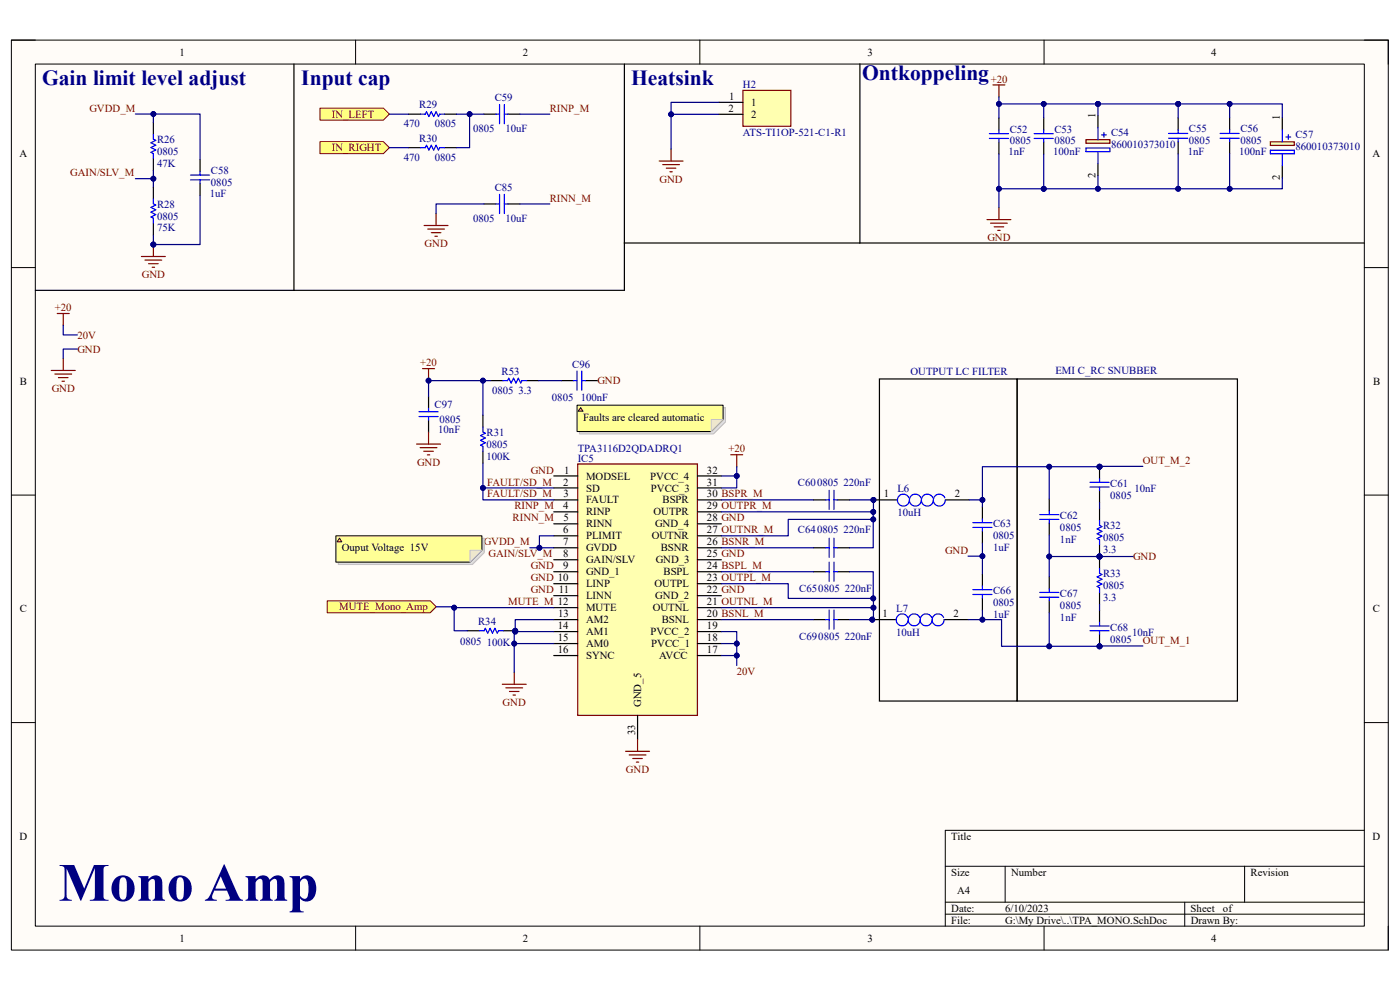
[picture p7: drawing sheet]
<svg xmlns="http://www.w3.org/2000/svg" width="297mm" height="210mm" viewBox="0 0 297 210" stroke-linecap="round" stroke-linejoin="round" font-family="sans-serif">
<path d="M2.4 8.5h292.1v193h-292.1z" fill-rule="evenodd" fill="#fffcf8"/>
<path d="M2.4 8.5h292.1v193h-292.1z" fill="none" stroke="#000" stroke-width=".21"/>
<path d="M7.5 13.6h281.9v182.9h-281.9z" fill-rule="evenodd" fill="#fffcf8"/>
<g fill="none" stroke="#000" stroke-width=".21">
<path d="M2.4 8.5h5.1M7.5 13.6h281.9v182.9h-281.9zM75.4 8.5v5.1M148.5 8.5v5.1M221.5 8.5v5.1M289.4 8.5h5.1v5.1M2.4 56.8h5.1M289.4 56.8h5.1M2.4 105h5.1M289.4 105h5.1M2.4 153.3h5.1M289.4 153.3h5.1"/>
<path d="M289.4 176.1h-88.9v20.4M75.4 196.5v5M148.5 196.5v5M200.5 183.8h88.9M200.5 191.4h88.9M200.5 193.9h88.9M213.2 183.8v7.6M221.5 196.5v5M251.3 191.4v5.1M264 183.8v7.6M294.5 196.5v5"/>
</g>
<path d="M157.6 19.2h10.2v7.6h-10.2z" fill-rule="evenodd" fill="#ffffb0"/>
<path d="M157.6 19.2h10.2v7.6h-10.2z" fill="none" stroke="#800000" stroke-width=".25"/>
<path d="M152.5 21.7h5.1M152.5 24.3h5.1" fill="none" stroke="#000" stroke-width=".25"/>
<path d="M122.6 98.4h25.4v53.4h-25.4z" fill-rule="evenodd" fill="#ffffb0"/>
<path d="M122.6 98.4h25.4v53.4h-25.4zM132.7 159.4h5.1M135.3 156.8v2.6M133.5 160.1h3.5M134.2 160.9h2.1M135 161.7h.5" fill="none" stroke="#800000" stroke-width=".25"/>
<g fill="none" stroke="#000" stroke-width=".25">
<path d="M117.5 101h5.1M117.5 103.5h5.1M117.5 106h5.1M117.5 108.6h5.1M117.5 111.1h5.1M117.5 113.7h5.1M117.5 116.2h5.1M117.5 118.7h5.1M148 101h5M148 103.5h5M148 106h5M148 108.6h5"/>
<path d="M148 111.1h5M148 113.7h5M148 116.2h5M148 118.7h5M172.6 106h2.5M172.6 116.2h2.5M177.7 106h2.5M177.7 116.2h2.5M222.6 105.9v2.5M222.6 110.9v2.6M117.5 121.3h5.1M117.5 123.8h5.1"/>
<path d="M117.5 126.4h5.1M117.5 128.9h5.1M117.5 131.4h5.1M117.5 134h5.1M117.5 136.5h5.1M117.5 139.1h5.1M148 121.3h5M148 123.8h5M148 126.4h5M148 128.9h5M148 131.4h5M148 134h5"/>
<path d="M148 136.5h5M148 139.1h5M172.6 121.3h2.5M172.6 131.4h2.5M177.7 121.3h2.5M177.7 131.4h2.5M222.6 122.4v2.5M222.6 127.5v2.5M135.3 151.8v5"/>
</g>
<g fill="none" stroke="#00f" stroke-width=".25">
<path d="M175.1 116.2h.8M175.1 106h.8M175.9 104v4.1M175.9 114.2v4M175.9 119.3v4M176.9 104v4.1M176.9 114.2v4M176.9 119.3v4M176.9 116.2h.8M176.9 106h.8M220.6 109.2h4M220.6 110.2h4"/>
<path d="M222.6 108.4v.8M222.6 110.2v.7M175.1 121.3h.8M175.1 131.4h.8M175.9 129.4v4.1M176.9 129.4v4.1M176.9 121.3h.8M176.9 131.4h.8M220.6 125.7h4M220.6 126.7h4M222.6 124.9v.8M222.6 126.7v.8"/>
</g>
<circle cx="233.3" cy="137.1" r=".51" fill="#000080"/>
<circle cx="233.3" cy="137.1" r=".51" fill="none" stroke="#000080" stroke-width=".21"/>
<path d="M233.3 134.6v2.5" fill="none" stroke="#000" stroke-width=".25"/>
<circle cx="233.3" cy="137.1" r=".51" fill="#000080"/>
<circle cx="233.3" cy="137.1" r=".51" fill="none" stroke="#000080" stroke-width=".21"/>
<path d="M233.3 129.5v2.5" fill="none" stroke="#000" stroke-width=".25"/>
<path d="M231.2 132.8h4.1M231.2 133.8h4.1M233.3 132v.8M233.3 133.8v.8" fill="none" stroke="#00f" stroke-width=".25"/>
<circle cx="233.3" cy="99" r=".51" fill="#000080"/>
<circle cx="233.3" cy="99" r=".51" fill="none" stroke="#000080" stroke-width=".21"/>
<path d="M233.3 99v2.5M233.3 104.1v2.5" fill="none" stroke="#000" stroke-width=".25"/>
<circle cx="233.3" cy="99" r=".51" fill="#000080"/>
<circle cx="233.3" cy="99" r=".51" fill="none" stroke="#000080" stroke-width=".21"/>
<path d="M231.2 102.3h4.1M231.2 103.3h4.1M233.3 101.5v.8M233.3 103.3v.8" fill="none" stroke="#00f" stroke-width=".25"/>
<circle cx="233.3" cy="118.1" r=".51" fill="#000080"/>
<circle cx="233.3" cy="118.1" r=".51" fill="none" stroke="#000080" stroke-width=".21"/>
<path d="M233.3 107.9v2.5M233.3 115.5v2.6" fill="none" stroke="#000" stroke-width=".25"/>
<circle cx="233.3" cy="118.1" r=".51" fill="#000080"/>
<circle cx="233.3" cy="118.1" r=".51" fill="none" stroke="#000080" stroke-width=".21"/>
<path d="M233.3 110.4v1.1l.5 .2-1 .5 1 .5-1 .5 1 .5-1 .5 .5 .3v1" fill="none" stroke="#00f" stroke-width=".25"/>
<circle cx="233.3" cy="118.1" r=".51" fill="#000080"/>
<circle cx="233.3" cy="118.1" r=".51" fill="none" stroke="#000080" stroke-width=".21"/>
<path d="M233.3 118.1v2.5" fill="none" stroke="#000" stroke-width=".25"/>
<circle cx="233.3" cy="118.1" r=".51" fill="#000080"/>
<circle cx="233.3" cy="118.1" r=".51" fill="none" stroke="#000080" stroke-width=".21"/>
<path d="M233.3 125.7v2.5" fill="none" stroke="#000" stroke-width=".25"/>
<path d="M233.3 120.6v1l.5 .3-1 .5 1 .5-1 .5 1 .5-1 .5 .5 .3v1" fill="none" stroke="#00f" stroke-width=".25"/>
<path d="M106.6 145.2h5M107.3 145.9h3.6M108.1 146.7h2M108.8 147.4h.6M109.1 142.6v2.6" fill="none" stroke="#800000" stroke-width=".25"/>
<circle cx="109.3" cy="133.8" r=".51" fill="#000080"/>
<circle cx="109.3" cy="133.8" r=".51" fill="none" stroke="#000080" stroke-width=".21"/>
<path d="M99.1 133.8h2.6M106.8 133.8h2.5" fill="none" stroke="#000" stroke-width=".25"/>
<circle cx="109.3" cy="133.8" r=".51" fill="#000080"/>
<circle cx="109.3" cy="133.8" r=".51" fill="none" stroke="#000080" stroke-width=".21"/>
<path d="M101.7 133.8h1l.3-.5 .5 1 .5-1 .5 1 .5-1 .5 1 .3-.5h1" fill="none" stroke="#00f" stroke-width=".25"/>
<path d="M69.4 127.5h21.9l1.2 1.2-1.2 1.3h-21.9z" fill-rule="evenodd" fill="#ffff80"/>
<path d="M69.4 127.5h21.9l1.2 1.2-1.2 1.3h-21.9z" fill="none" stroke="#800000" stroke-width=".21"/>
<g fill="none" stroke="#000" stroke-width=".25">
<path d="M182.4 13.5v38.1h107M32.5 26v2.5M32.5 33.6v2.5M32.5 39.7v2.5M42.4 33.8v2.6M42.4 38.9v2.6M211.9 25.1v2.5M211.9 30.1v2.6M221.4 25.1v2.5M221.4 30.1v2.6M249.9 25v2.5M249.9 30.1v2.5"/>
<path d="M260.9 25v2.5M260.9 30.1v2.5M32.5 47.3v2.5M102.5 88.1v2.5M102.5 95.7v2.5M186.6 80.4h29.2v68.3h-29.2zM215.8 80.4h46.7v68.3h-46.7zM208.4 107.6v2.5M208.4 112.6v2.6M208.4 121.8v2.5M208.4 126.9v2.5"/>
</g>
<g fill="none" stroke="#00f" stroke-width=".25">
<path d="M32.5 28.5v1l.5 .3-1 .5 1 .5-1 .5 1 .5-1 .5 .5 .3v1M40.4 38.2h4.1M40.4 37.1h4.1M42.4 36.4v.7M42.4 38.2v.7M209.9 29.4h4.1M209.9 28.4h4.1M211.9 27.6v.8M211.9 29.4v.7M219.4 29.4h4.1M219.4 28.4h4.1M221.4 27.6v.8"/>
<path d="M221.4 29.4v.7M247.9 29.3h4.1M247.9 28.3h4.1M249.9 27.5v.8M249.9 29.3v.8M258.8 29.3h4.1M258.8 28.3h4.1M260.9 27.5v.8M260.9 29.3v.8M32.5 42.2v1l.5 .3-1 .5 1 .5-1 .5 1 .5-1 .5 .5 .3v1M102.5 90.6v1l.5 .3-1.1 .5 1.1 .5-1.1 .5 1.1 .5-1.1 .5 .6 .3v1M206.4 110.9h4"/>
<path d="M206.4 111.9h4M208.4 110.1v.8M208.4 111.9v.7M206.4 125.1h4M206.4 126.1h4M208.4 124.3v.8M208.4 126.1v.8"/>
</g>
<path d="M67.9 22.9h13.4l1.3 1.3-1.3 1.3h-13.4z" fill-rule="evenodd" fill="#ffff80"/>
<path d="M67.9 22.9h13.4l1.3 1.3-1.3 1.3h-13.4z" fill="none" stroke="#800000" stroke-width=".21"/>
<path d="M102.7 24.2h2.5M107.8 24.2h2.5" fill="none" stroke="#000" stroke-width=".25"/>
<path d="M105.2 24.2h.8M106 22.2v4M107 22.2v4M107 24.2h.8" fill="none" stroke="#00f" stroke-width=".25"/>
<path d="M67.9 30.1h13.4l1.3 1.2-1.3 1.3h-13.4z" fill-rule="evenodd" fill="#ffff80"/>
<path d="M67.9 30.1h13.4l1.3 1.2-1.3 1.3h-13.4z" fill="none" stroke="#800000" stroke-width=".21"/>
<path d="M86.7 24.2h2.5M86.7 31.3h2.5M94.3 24.2h2.5M94.3 31.3h2.5" fill="none" stroke="#000" stroke-width=".25"/>
<path d="M89.2 24.2h1l.3-.5 .5 1 .5-1 .5 1 .5-1 .5 1 .3-.5h1M89.2 31.3h1l.3-.5 .5 1 .5-1 .5 1 .5-1 .5 1 .3-.5h1" fill="none" stroke="#00f" stroke-width=".25"/>
<path d="M269.5 30.1h5.1v.8h-5.1z" fill-rule="evenodd" fill="#ffffb0"/>
<path d="M269.5 30.1h5.1v.8h-5.1z" fill="none" stroke="#800000" stroke-width=".25"/>
<path d="M272 25v2.5M272 35.2v2.5" fill="none" stroke="#000" stroke-width=".25"/>
<path d="M269.5 31.9h5.1v.7h-5.1zM272 27.5v2.6M272 32.6v2.6M272.8 29.1h1M273.3 28.6v1" fill="none" stroke="#00f" stroke-width=".25"/>
<path d="M230.4 29.6h5.1v.8h-5.1z" fill-rule="evenodd" fill="#ffffb0"/>
<path d="M230.4 29.6h5.1v.8h-5.1z" fill="none" stroke="#800000" stroke-width=".25"/>
<path d="M232.9 24.6v2.5M232.9 34.7v2.6M102.7 43.3h2.5M107.8 43.3h2.5" fill="none" stroke="#000" stroke-width=".25"/>
<path d="M230.4 31.4h5.1v.8h-5.1zM232.9 27.1v2.5M232.9 32.2v2.5M233.7 28.6h1M234.2 28.1v1M105.2 43.3h.8M106 41.2v4.1M107 41.2v4.1M107 43.3h.8" fill="none" stroke="#00f" stroke-width=".25"/>
<circle cx="185.3" cy="106" r=".51" fill="#000080"/>
<circle cx="185.3" cy="106" r=".51" fill="none" stroke="#000080" stroke-width=".21"/>
<path d="M185.3 106h5.1" fill="none" stroke="#000" stroke-width=".25"/>
<circle cx="185.3" cy="106" r=".51" fill="#000080"/>
<circle cx="185.3" cy="106" r=".51" fill="none" stroke="#000080" stroke-width=".21"/>
<path d="M200.5 106h5.1" fill="none" stroke="#000" stroke-width=".25"/>
<path d="M192.8 105.6a1.27 1.27 0 0 0-2.1-.4 1.27 1.27 0 0 0 .5 2.1 1.27 1.27 0 0 0 1.7-1.2M195.4 105.6a1.27 1.27 0 0 0-2.1-.4 1.27 1.27 0 0 0 .4 2.1 1.27 1.27 0 0 0 1.8-1.2M197.9 105.6a1.27 1.27 0 0 0-2.1-.4 1.27 1.27 0 0 0 .5 2.1 1.27 1.27 0 0 0 1.7-1.2M200.4 105.6a1.27 1.27 0 0 0-2-.4 1.27 1.27 0 0 0 .4 2.1 1.27 1.27 0 0 0 1.7-1.2" fill="none" stroke="#00f" stroke-width=".25"/>
<circle cx="185" cy="131.4" r=".51" fill="#000080"/>
<circle cx="185" cy="131.4" r=".51" fill="none" stroke="#000080" stroke-width=".21"/>
<path d="M185 131.4h5.1" fill="none" stroke="#000" stroke-width=".25"/>
<circle cx="185" cy="131.4" r=".51" fill="#000080"/>
<circle cx="185" cy="131.4" r=".51" fill="none" stroke="#000080" stroke-width=".21"/>
<path d="M200.3 131.4h5.1" fill="none" stroke="#000" stroke-width=".25"/>
<path d="M192.6 131a1.27 1.27 0 0 0-2.1-.4 1.27 1.27 0 0 0 .4 2.1 1.27 1.27 0 0 0 1.8-1.2M195.1 131a1.27 1.27 0 0 0-2.1-.4 1.27 1.27 0 0 0 .5 2.1 1.27 1.27 0 0 0 1.7-1.2M197.6 131a1.27 1.27 0 0 0-2-.4 1.27 1.27 0 0 0 .4 2.1 1.27 1.27 0 0 0 1.7-1.2M200.2 131a1.27 1.27 0 0 0-2.1-.4 1.27 1.27 0 0 0 .4 2.1 1.27 1.27 0 0 0 1.8-1.2" fill="none" stroke="#00f" stroke-width=".25"/>
<path d="M30 54.4h5.1M30.8 55.2h3.5M31.5 55.9h2.1M32.3 56.7h.5M32.5 51.9v2.5" fill="none" stroke="#800000" stroke-width=".25"/>
<circle cx="32.5" cy="51.9" r=".51" fill="#000080"/>
<circle cx="32.5" cy="51.9" r=".51" fill="none" stroke="#000080" stroke-width=".21"/>
<g fill="none" stroke="#800000" stroke-width=".25">
<path d="M210.7 18h2.5M211.9 18v2.6M139.8 34.2h5.1M140.6 34.9h3.6M141.4 35.7h2M142.1 36.4h.5M142.4 31.6v2.6M90 47.8h5.1M90.7 48.6h3.6M91.5 49.4h2M92.3 50.1h.5M92.5 45.3v2.5"/>
<path d="M209.4 46.6h5.1M210.1 47.3h3.6M210.9 48.1h2M211.7 48.9h.5M211.9 44v2.6M10.9 78.6h5.1M11.6 79.3h3.6M12.1 66.5h2.6M13.4 66.5v2.5M13.4 76v2.6M89.6 78.2h2.6M90.9 78.2v2.5"/>
<path d="M12.4 80.1h2M13.2 80.9h.5M88.4 94.2h5.1M89.1 95h3.6M89.9 95.7h2M90.7 96.5h.5M90.9 91.7v2.5M155 96.5h2.6M156.3 96.5v2.5"/>
</g>
<path d="M62.4 13.6v48M132.5 13.6v48h-125M132.4 51.6h50M90.9 84v2.6M90.9 89.1v2.6M104.1 80.7h2.6M111.7 80.7h2.6M119.1 80.7h2.6M124.2 80.7h2.5" fill="none" stroke="#000" stroke-width=".25"/>
<path d="M122.4 78.7v4.1M123.4 78.7v4.1M88.9 88.4h4M88.9 87.3h4M90.9 86.6v.7M90.9 88.4v.7M106.7 80.7h1l.2-.5 .5 1.1 .6-1.1 .5 1.1 .5-1.1 .5 1.1 .2-.6h1M121.7 80.7h.7M123.4 80.7h.8" fill="none" stroke="#00f" stroke-width=".25"/>
<circle cx="90.9" cy="80.7" r=".51" fill="#000080"/>
<circle cx="90.9" cy="80.7" r=".51" fill="none" stroke="#000080" stroke-width=".21"/>
<path d="M153 113.7h14.2v-3.5h18.1v6h-5.1" fill="none" stroke="#000080" stroke-width=".25"/>
<circle cx="185.3" cy="110.2" r=".51" fill="#000080"/>
<circle cx="185.3" cy="110.2" r=".51" fill="none" stroke="#000080" stroke-width=".21"/>
<path d="M180.2 121.3h5.1v5.6h-18.1v-3.1h-14.2" fill="none" stroke="#000080" stroke-width=".25"/>
<circle cx="185.3" cy="126.9" r=".51" fill="#000080"/>
<circle cx="185.3" cy="126.9" r=".51" fill="none" stroke="#000080" stroke-width=".21"/>
<path d="M222.6 113.5v8.9M233.3 106.6v1.3" fill="none" stroke="#000080" stroke-width=".25"/>
<circle cx="222.6" cy="118.1" r=".51" fill="#000080"/>
<circle cx="222.6" cy="118.1" r=".51" fill="none" stroke="#000080" stroke-width=".21"/>
<path d="M222.6 118.1h10.7" fill="none" stroke="#000080" stroke-width=".25"/>
<circle cx="233.3" cy="118.1" r=".51" fill="#000080"/>
<circle cx="233.3" cy="118.1" r=".51" fill="none" stroke="#000080" stroke-width=".21"/>
<circle cx="222.6" cy="118.1" r=".51" fill="#000080"/>
<circle cx="222.6" cy="118.1" r=".51" fill="none" stroke="#000080" stroke-width=".21"/>
<path d="M222.6 130v7.1h10.7M233.3 128.2v1.3" fill="none" stroke="#000080" stroke-width=".25"/>
<circle cx="233.3" cy="137.1" r=".51" fill="#000080"/>
<circle cx="233.3" cy="137.1" r=".51" fill="none" stroke="#000080" stroke-width=".21"/>
<circle cx="222.6" cy="137.1" r=".51" fill="#000080"/>
<circle cx="222.6" cy="137.1" r=".51" fill="none" stroke="#000080" stroke-width=".21"/>
<path d="M233.3 99h-10.7v6.9" fill="none" stroke="#000080" stroke-width=".25"/>
<circle cx="222.6" cy="99" r=".51" fill="#000080"/>
<circle cx="222.6" cy="99" r=".51" fill="none" stroke="#000080" stroke-width=".21"/>
<circle cx="233.3" cy="99" r=".51" fill="#000080"/>
<circle cx="233.3" cy="99" r=".51" fill="none" stroke="#000080" stroke-width=".21"/>
<path d="M233.3 118.1h7.1" fill="none" stroke="#000080" stroke-width=".25"/>
<circle cx="233.3" cy="118.1" r=".51" fill="#000080"/>
<circle cx="233.3" cy="118.1" r=".51" fill="none" stroke="#000080" stroke-width=".21"/>
<path d="M153 106h19.6M92.5 128.7h3.9v5.1h2.7M153 131.4h19.6" fill="none" stroke="#000080" stroke-width=".25"/>
<circle cx="96.4" cy="128.9" r=".51" fill="#000080"/>
<circle cx="96.4" cy="128.9" r=".51" fill="none" stroke="#000080" stroke-width=".21"/>
<path d="M96.4 128.9h21.1" fill="none" stroke="#000080" stroke-width=".25"/>
<circle cx="96.4" cy="128.9" r=".51" fill="#000080"/>
<circle cx="96.4" cy="128.9" r=".51" fill="none" stroke="#000080" stroke-width=".21"/>
<path d="M102.5 98.2v7.8h15" fill="none" stroke="#000080" stroke-width=".25"/>
<circle cx="102.5" cy="103.5" r=".51" fill="#000080"/>
<circle cx="102.5" cy="103.5" r=".51" fill="none" stroke="#000080" stroke-width=".21"/>
<path d="M102.5 103.5h15" fill="none" stroke="#000080" stroke-width=".25"/>
<circle cx="102.5" cy="103.5" r=".51" fill="#000080"/>
<circle cx="102.5" cy="103.5" r=".51" fill="none" stroke="#000080" stroke-width=".21"/>
<path d="M109.3 134h8.2" fill="none" stroke="#000080" stroke-width=".25"/>
<circle cx="109.3" cy="134" r=".51" fill="#000080"/>
<circle cx="109.3" cy="134" r=".51" fill="none" stroke="#000080" stroke-width=".21"/>
<path d="M153 139.1h3.3" fill="none" stroke="#000080" stroke-width=".25"/>
<circle cx="156.3" cy="139.1" r=".51" fill="#000080"/>
<circle cx="156.3" cy="139.1" r=".51" fill="none" stroke="#000080" stroke-width=".21"/>
<path d="M153 136.5h3.3" fill="none" stroke="#000080" stroke-width=".25"/>
<circle cx="156.3" cy="136.5" r=".51" fill="#000080"/>
<circle cx="156.3" cy="136.5" r=".51" fill="none" stroke="#000080" stroke-width=".21"/>
<path d="M156.3 99v4.5h-3.3" fill="none" stroke="#000080" stroke-width=".25"/>
<circle cx="156.3" cy="101" r=".51" fill="#000080"/>
<circle cx="156.3" cy="101" r=".51" fill="none" stroke="#000080" stroke-width=".21"/>
<path d="M153 101h3.3" fill="none" stroke="#000080" stroke-width=".25"/>
<circle cx="156.3" cy="101" r=".51" fill="#000080"/>
<circle cx="156.3" cy="101" r=".51" fill="none" stroke="#000080" stroke-width=".21"/>
<path d="M153 134h3.3v7.2" fill="none" stroke="#000080" stroke-width=".25"/>
<circle cx="156.3" cy="136.5" r=".51" fill="#000080"/>
<circle cx="156.3" cy="136.5" r=".51" fill="none" stroke="#000080" stroke-width=".21"/>
<circle cx="156.3" cy="139.1" r=".51" fill="#000080"/>
<circle cx="156.3" cy="139.1" r=".51" fill="none" stroke="#000080" stroke-width=".21"/>
<path d="M153 116.2h19.6M153 121.3h19.6M153 128.9h32.3v2.5h-5.1" fill="none" stroke="#000080" stroke-width=".25"/>
<circle cx="185.3" cy="128.9" r=".51" fill="#000080"/>
<circle cx="185.3" cy="128.9" r=".51" fill="none" stroke="#000080" stroke-width=".21"/>
<circle cx="185" cy="131.4" r=".51" fill="#000080"/>
<circle cx="185" cy="131.4" r=".51" fill="none" stroke="#000080" stroke-width=".21"/>
<path d="M208.4 129.4v2h-3" fill="none" stroke="#000080" stroke-width=".25"/>
<circle cx="208.4" cy="131.4" r=".51" fill="#000080"/>
<circle cx="208.4" cy="131.4" r=".51" fill="none" stroke="#000080" stroke-width=".21"/>
<path d="M208.4 115.2v6.6" fill="none" stroke="#000080" stroke-width=".25"/>
<circle cx="208.4" cy="118" r=".51" fill="#000080"/>
<circle cx="208.4" cy="118" r=".51" fill="none" stroke="#000080" stroke-width=".21"/>
<path d="M205.4 118h3" fill="none" stroke="#000080" stroke-width=".25"/>
<circle cx="208.4" cy="118" r=".51" fill="#000080"/>
<circle cx="208.4" cy="118" r=".51" fill="none" stroke="#000080" stroke-width=".21"/>
<path d="M208.4 131.4h4.1v5.7h10.1" fill="none" stroke="#000080" stroke-width=".25"/>
<circle cx="208.4" cy="131.4" r=".51" fill="#000080"/>
<circle cx="208.4" cy="131.4" r=".51" fill="none" stroke="#000080" stroke-width=".21"/>
<circle cx="222.6" cy="137.1" r=".51" fill="#000080"/>
<circle cx="222.6" cy="137.1" r=".51" fill="none" stroke="#000080" stroke-width=".21"/>
<path d="M109.1 136.5h8.4" fill="none" stroke="#000080" stroke-width=".25"/>
<circle cx="109.1" cy="136.5" r=".51" fill="#000080"/>
<circle cx="109.1" cy="136.5" r=".51" fill="none" stroke="#000080" stroke-width=".21"/>
<path d="M117.5 131.4h-8.2v2.6h-.2v8.6" fill="none" stroke="#000080" stroke-width=".25"/>
<circle cx="109.1" cy="136.5" r=".51" fill="#000080"/>
<circle cx="109.1" cy="136.5" r=".51" fill="none" stroke="#000080" stroke-width=".21"/>
<circle cx="109.3" cy="134" r=".51" fill="#000080"/>
<circle cx="109.3" cy="134" r=".51" fill="none" stroke="#000080" stroke-width=".21"/>
<circle cx="109.3" cy="133.8" r=".51" fill="#000080"/>
<circle cx="109.3" cy="133.8" r=".51" fill="none" stroke="#000080" stroke-width=".21"/>
<path d="M28.7 24.2h3.8v1.8" fill="none" stroke="#000080" stroke-width=".25"/>
<circle cx="32.5" cy="24.2" r=".51" fill="#000080"/>
<circle cx="32.5" cy="24.2" r=".51" fill="none" stroke="#000080" stroke-width=".21"/>
<path d="M32.5 36.1v1.8h-3.8" fill="none" stroke="#000080" stroke-width=".25"/>
<circle cx="32.5" cy="37.9" r=".51" fill="#000080"/>
<circle cx="32.5" cy="37.9" r=".51" fill="none" stroke="#000080" stroke-width=".21"/>
<path d="M32.5 37.9v1.8" fill="none" stroke="#000080" stroke-width=".25"/>
<circle cx="32.5" cy="37.9" r=".51" fill="#000080"/>
<circle cx="32.5" cy="37.9" r=".51" fill="none" stroke="#000080" stroke-width=".21"/>
<path d="M42.4 41.5v10.4h-9.9" fill="none" stroke="#000080" stroke-width=".25"/>
<circle cx="32.5" cy="51.9" r=".51" fill="#000080"/>
<circle cx="32.5" cy="51.9" r=".51" fill="none" stroke="#000080" stroke-width=".21"/>
<path d="M32.5 24.2h9.9v9.6" fill="none" stroke="#000080" stroke-width=".25"/>
<circle cx="32.5" cy="24.2" r=".51" fill="#000080"/>
<circle cx="32.5" cy="24.2" r=".51" fill="none" stroke="#000080" stroke-width=".21"/>
<path d="M82.6 24.2h4.1M82.6 31.3h4.1M96.8 24.2h2.8v7.1h-2.8M110.3 24.2h6.3" fill="none" stroke="#000080" stroke-width=".25"/>
<circle cx="99.6" cy="24.2" r=".51" fill="#000080"/>
<circle cx="99.6" cy="24.2" r=".51" fill="none" stroke="#000080" stroke-width=".21"/>
<path d="M99.6 24.2h3.1" fill="none" stroke="#000080" stroke-width=".25"/>
<circle cx="99.6" cy="24.2" r=".51" fill="#000080"/>
<circle cx="99.6" cy="24.2" r=".51" fill="none" stroke="#000080" stroke-width=".21"/>
<path d="M110.3 43.3h6.3M112.4 116.2h5.1" fill="none" stroke="#000080" stroke-width=".25"/>
<circle cx="114.4" cy="116.2" r=".51" fill="#000080"/>
<circle cx="114.4" cy="116.2" r=".51" fill="none" stroke="#000080" stroke-width=".21"/>
<path d="M117.5 113.7h-3.1v2.5" fill="none" stroke="#000080" stroke-width=".25"/>
<circle cx="114.4" cy="116.2" r=".51" fill="#000080"/>
<circle cx="114.4" cy="116.2" r=".51" fill="none" stroke="#000080" stroke-width=".21"/>
<path d="M185.3 126.9v2" fill="none" stroke="#000080" stroke-width=".25"/>
<circle cx="185.3" cy="128.9" r=".51" fill="#000080"/>
<circle cx="185.3" cy="128.9" r=".51" fill="none" stroke="#000080" stroke-width=".21"/>
<circle cx="185.3" cy="126.9" r=".51" fill="#000080"/>
<circle cx="185.3" cy="126.9" r=".51" fill="none" stroke="#000080" stroke-width=".21"/>
<path d="M153 108.6h32.3" fill="none" stroke="#000080" stroke-width=".25"/>
<circle cx="185.3" cy="108.6" r=".51" fill="#000080"/>
<circle cx="185.3" cy="108.6" r=".51" fill="none" stroke="#000080" stroke-width=".21"/>
<path d="M222.6 99h-14.2v7h-2.8" fill="none" stroke="#000080" stroke-width=".25"/>
<circle cx="208.4" cy="106" r=".51" fill="#000080"/>
<circle cx="208.4" cy="106" r=".51" fill="none" stroke="#000080" stroke-width=".21"/>
<circle cx="222.6" cy="99" r=".51" fill="#000080"/>
<circle cx="222.6" cy="99" r=".51" fill="none" stroke="#000080" stroke-width=".21"/>
<path d="M208.4 106v1.6" fill="none" stroke="#000080" stroke-width=".25"/>
<circle cx="208.4" cy="106" r=".51" fill="#000080"/>
<circle cx="208.4" cy="106" r=".51" fill="none" stroke="#000080" stroke-width=".21"/>
<path d="M180.2 106h5.1v4.2" fill="none" stroke="#000080" stroke-width=".25"/>
<circle cx="185.3" cy="110.2" r=".51" fill="#000080"/>
<circle cx="185.3" cy="110.2" r=".51" fill="none" stroke="#000080" stroke-width=".21"/>
<circle cx="185.3" cy="108.6" r=".51" fill="#000080"/>
<circle cx="185.3" cy="108.6" r=".51" fill="none" stroke="#000080" stroke-width=".21"/>
<circle cx="185.3" cy="106" r=".51" fill="#000080"/>
<circle cx="185.3" cy="106" r=".51" fill="none" stroke="#000080" stroke-width=".21"/>
<path d="M242.5 98.9l-9.2 .1" fill="none" stroke="#000080" stroke-width=".25"/>
<circle cx="233.3" cy="99" r=".51" fill="#000080"/>
<circle cx="233.3" cy="99" r=".51" fill="none" stroke="#000080" stroke-width=".21"/>
<path d="M242.5 137l-9.2 .1" fill="none" stroke="#000080" stroke-width=".25"/>
<circle cx="233.3" cy="137.1" r=".51" fill="#000080"/>
<circle cx="233.3" cy="137.1" r=".51" fill="none" stroke="#000080" stroke-width=".21"/>
<path d="M32.5 49.8v2.1" fill="none" stroke="#000080" stroke-width=".25"/>
<circle cx="32.5" cy="51.9" r=".51" fill="#000080"/>
<circle cx="32.5" cy="51.9" r=".51" fill="none" stroke="#000080" stroke-width=".21"/>
<path d="M152.5 24.3h-10.1v7.3M102.7 43.3h-10.2v2" fill="none" stroke="#000080" stroke-width=".25"/>
<circle cx="142.4" cy="24.3" r=".51" fill="#000080"/>
<circle cx="142.4" cy="24.3" r=".51" fill="none" stroke="#000080" stroke-width=".21"/>
<path d="M152.5 21.7h-10.1v2.6" fill="none" stroke="#000080" stroke-width=".25"/>
<circle cx="142.4" cy="24.3" r=".51" fill="#000080"/>
<circle cx="142.4" cy="24.3" r=".51" fill="none" stroke="#000080" stroke-width=".21"/>
<path d="M249.9 22h11v3" fill="none" stroke="#000080" stroke-width=".25"/>
<circle cx="249.9" cy="22" r=".51" fill="#000080"/>
<circle cx="249.9" cy="22" r=".51" fill="none" stroke="#000080" stroke-width=".21"/>
<circle cx="260.9" cy="22" r=".51" fill="#000080"/>
<circle cx="260.9" cy="22" r=".51" fill="none" stroke="#000080" stroke-width=".21"/>
<path d="M260.9 22h11.1v3" fill="none" stroke="#000080" stroke-width=".25"/>
<circle cx="260.9" cy="22" r=".51" fill="#000080"/>
<circle cx="260.9" cy="22" r=".51" fill="none" stroke="#000080" stroke-width=".21"/>
<path d="M260.9 32.6v7.4h11.1v-2.3" fill="none" stroke="#000080" stroke-width=".25"/>
<circle cx="260.9" cy="40" r=".51" fill="#000080"/>
<circle cx="260.9" cy="40" r=".51" fill="none" stroke="#000080" stroke-width=".21"/>
<path d="M249.9 32.6v7.4" fill="none" stroke="#000080" stroke-width=".25"/>
<circle cx="249.9" cy="40" r=".51" fill="#000080"/>
<circle cx="249.9" cy="40" r=".51" fill="none" stroke="#000080" stroke-width=".21"/>
<path d="M249.9 22v3" fill="none" stroke="#000080" stroke-width=".25"/>
<circle cx="249.9" cy="22" r=".51" fill="#000080"/>
<circle cx="249.9" cy="22" r=".51" fill="none" stroke="#000080" stroke-width=".21"/>
<path d="M13.4 69v2h3M16.4 74h-3v2M104.1 80.7h-1.6v7.4" fill="none" stroke="#000080" stroke-width=".25"/>
<circle cx="102.5" cy="80.7" r=".51" fill="#000080"/>
<circle cx="102.5" cy="80.7" r=".51" fill="none" stroke="#000080" stroke-width=".21"/>
<path d="M102.5 80.7h-11.6v3.3" fill="none" stroke="#000080" stroke-width=".25"/>
<circle cx="102.5" cy="80.7" r=".51" fill="#000080"/>
<circle cx="102.5" cy="80.7" r=".51" fill="none" stroke="#000080" stroke-width=".21"/>
<circle cx="90.9" cy="80.7" r=".51" fill="#000080"/>
<circle cx="90.9" cy="80.7" r=".51" fill="none" stroke="#000080" stroke-width=".21"/>
<path d="M232.9 37.3v2.7M114.3 80.7h4.8" fill="none" stroke="#000080" stroke-width=".25"/>
<circle cx="232.9" cy="40" r=".51" fill="#000080"/>
<circle cx="232.9" cy="40" r=".51" fill="none" stroke="#000080" stroke-width=".21"/>
<path d="M232.9 22v2.6" fill="none" stroke="#000080" stroke-width=".25"/>
<circle cx="232.9" cy="22" r=".51" fill="#000080"/>
<circle cx="232.9" cy="22" r=".51" fill="none" stroke="#000080" stroke-width=".21"/>
<path d="M232.9 22h17" fill="none" stroke="#000080" stroke-width=".25"/>
<circle cx="232.9" cy="22" r=".51" fill="#000080"/>
<circle cx="232.9" cy="22" r=".51" fill="none" stroke="#000080" stroke-width=".21"/>
<circle cx="249.9" cy="22" r=".51" fill="#000080"/>
<circle cx="249.9" cy="22" r=".51" fill="none" stroke="#000080" stroke-width=".21"/>
<path d="M221.4 32.7v7.3" fill="none" stroke="#000080" stroke-width=".25"/>
<circle cx="221.4" cy="40" r=".51" fill="#000080"/>
<circle cx="221.4" cy="40" r=".51" fill="none" stroke="#000080" stroke-width=".21"/>
<path d="M221.4 22v3.1" fill="none" stroke="#000080" stroke-width=".25"/>
<circle cx="221.4" cy="22" r=".51" fill="#000080"/>
<circle cx="221.4" cy="22" r=".51" fill="none" stroke="#000080" stroke-width=".21"/>
<path d="M221.4 40h-9.5v4" fill="none" stroke="#000080" stroke-width=".25"/>
<circle cx="211.9" cy="40" r=".51" fill="#000080"/>
<circle cx="211.9" cy="40" r=".51" fill="none" stroke="#000080" stroke-width=".21"/>
<circle cx="221.4" cy="40" r=".51" fill="#000080"/>
<circle cx="221.4" cy="40" r=".51" fill="none" stroke="#000080" stroke-width=".21"/>
<path d="M221.4 40h39.5" fill="none" stroke="#000080" stroke-width=".25"/>
<circle cx="260.9" cy="40" r=".51" fill="#000080"/>
<circle cx="260.9" cy="40" r=".51" fill="none" stroke="#000080" stroke-width=".21"/>
<circle cx="249.9" cy="40" r=".51" fill="#000080"/>
<circle cx="249.9" cy="40" r=".51" fill="none" stroke="#000080" stroke-width=".21"/>
<circle cx="232.9" cy="40" r=".51" fill="#000080"/>
<circle cx="232.9" cy="40" r=".51" fill="none" stroke="#000080" stroke-width=".21"/>
<circle cx="221.4" cy="40" r=".51" fill="#000080"/>
<circle cx="221.4" cy="40" r=".51" fill="none" stroke="#000080" stroke-width=".21"/>
<path d="M211.9 32.7v7.3" fill="none" stroke="#000080" stroke-width=".25"/>
<circle cx="211.9" cy="40" r=".51" fill="#000080"/>
<circle cx="211.9" cy="40" r=".51" fill="none" stroke="#000080" stroke-width=".21"/>
<path d="M232.9 22h-21v3.1" fill="none" stroke="#000080" stroke-width=".25"/>
<circle cx="211.9" cy="22" r=".51" fill="#000080"/>
<circle cx="211.9" cy="22" r=".51" fill="none" stroke="#000080" stroke-width=".21"/>
<circle cx="221.4" cy="22" r=".51" fill="#000080"/>
<circle cx="221.4" cy="22" r=".51" fill="none" stroke="#000080" stroke-width=".21"/>
<circle cx="232.9" cy="22" r=".51" fill="#000080"/>
<circle cx="232.9" cy="22" r=".51" fill="none" stroke="#000080" stroke-width=".21"/>
<path d="M211.9 20.6v1.4" fill="none" stroke="#000080" stroke-width=".25"/>
<circle cx="211.9" cy="22" r=".51" fill="#000080"/>
<circle cx="211.9" cy="22" r=".51" fill="none" stroke="#000080" stroke-width=".21"/>
<path d="M71.8 114.2h30.9v3l-2.5 2.6h-28.4z" fill-rule="evenodd" fill="#e0ddd7"/>
<path d="M71.8 114.2h30.9v3l-2.5 2.6h-28.4z" fill="none" stroke="#bfbdba" stroke-width=".21"/>
<path d="M71.3 113.7h30.9v3l-2.5 2.6h-28.4z" fill-rule="evenodd" fill="#ffff96"/>
<path d="M71.3 113.7h30.9v3l-2.5 2.6h-28.4z" fill="none" stroke="#000" stroke-width=".21"/>
<path d="M99.7 116.7h2.5l-2.5 2.6z" fill="#f2f0d8"/>
<path d="M99.7 116.7h2.5l-2.5 2.6z" fill="none" stroke="#bfbdba" stroke-width=".21"/>
<path d="M72 114.2l.5 .7h-1z" fill="#ffcc78"/>
<path d="M72 114.2l.5 .7h-1z" fill="none" stroke="#300" stroke-width=".21"/>
<path d="M122.9 86.5h31v3l-2.5 2.6h-28.5z" fill-rule="evenodd" fill="#e0ddd7"/>
<path d="M122.9 86.5h31v3l-2.5 2.6h-28.5z" fill="none" stroke="#bfbdba" stroke-width=".21"/>
<path d="M122.4 86h31v3l-2.5 2.5h-28.5z" fill-rule="evenodd" fill="#ffff96"/>
<path d="M122.4 86h31v3l-2.5 2.5h-28.5z" fill="none" stroke="#000" stroke-width=".21"/>
<path d="M150.9 89h2.5l-2.5 2.5z" fill="#f2f0d8"/>
<path d="M150.9 89h2.5l-2.5 2.5z" fill="none" stroke="#bfbdba" stroke-width=".21"/>
<path d="M123.2 86.5l.5 .7h-1z" fill="#ffcc78"/>
<path d="M123.2 86.5l.5 .7h-1z" fill="none" stroke="#300" stroke-width=".21"/>
<text font-size="11.5" fill="#000080" x="12.4" y="191.1">Mono Amp</text>
<g font-size="4.6" fill="#000080">
<text x="182.9" y="17.1">Ontkoppeling</text>
<text x="8.9" y="18.1">Gain limit level adjust</text>
<text x="63.9" y="18.1">Input cap</text>
<text x="133.9" y="18.1">Heatsink</text>
</g>
<g font-size="2.3">
<text x="38.1" y="11.8">1</text>
<text x="110.9" y="11.8">2</text>
<text x="184" y="11.8">3</text>
<text x="256.9" y="11.8">4</text>
<text x="154.5" y="23.7">2</text>
<text x="154.7" y="21.2">1</text>
<text x="159.4" y="22.5">1</text>
<text x="159.4" y="25">2</text>
<text x="232.4" y="25.1" transform="rotate(-90 232.4 25.1)">1</text>
<text x="271.5" y="25.5" transform="rotate(-90 271.5 25.5)">1</text>
<text x="4.1" y="33.4">A</text>
<text x="291.2" y="33.4">A</text>
<text x="232.4" y="37.8" transform="rotate(-90 232.4 37.8)">2</text>
<text x="271.5" y="38.3" transform="rotate(-90 271.5 38.3)">2</text>
<text x="4.2" y="81.7">B</text>
<text x="291.3" y="81.7">B</text>
<text x="123.7" y="89.3">Faults are cleared automatic</text>
<text x="119.7" y="100.5">1</text>
<text x="124.3" y="101.7">MODSEL</text>
<text x="138" y="101.7">PVCC_4</text>
<text x="150" y="100.5">32</text>
<text x="119.5" y="103">2</text>
<text x="119.5" y="105.5">3</text>
<text x="124.3" y="104.3">SD</text>
<text x="124.3" y="106.8">FAULT</text>
<text x="138.1" y="104.3">PVCC_3</text>
<text x="140.5" y="106.8">BSPR</text>
<text x="150" y="103">31</text>
<text x="150" y="105.5">30 BSPR_M</text>
<text x="187.5" y="105.5">1</text>
<text x="202.6" y="105.5">2</text>
<text x="119.5" y="108.1">4</text>
<text x="119.5" y="113.2">6</text>
<text x="119.5" y="110.6">5</text>
<text x="124.3" y="109.3">RINP</text>
<text x="124.3" y="111.9">RINN</text>
<text x="138.6" y="109.3">OUTPR</text>
<text x="139" y="111.9">GND_4</text>
<text x="150" y="108.1">29 OUTPR_M</text>
<text x="150" y="110.6">28 GND</text>
<text x="150" y="113.2">27 OUTNR_M</text>
<text x="72.5" y="117">Ouput Voltage 15V</text>
<text x="119.5" y="115.7">7</text>
<text x="119.5" y="118.2">8</text>
<text x="124.3" y="114.4">PLIMIT</text>
<text x="124.3" y="117">GVDD</text>
<text x="124.3" y="119.5">GAIN/SLV</text>
<text x="138.3" y="114.4">OUTNR</text>
<text x="139.1" y="119.5">GND_3</text>
<text x="140.2" y="117">BSNR</text>
<text x="150" y="115.7">26 BSNR_M</text>
<text x="150" y="118.2">25 GND</text>
<text x="119.5" y="120.8">9</text>
<text x="124.3" y="122">GND_1</text>
<text x="124.3" y="124.6">LINP</text>
<text x="138.9" y="124.6">OUTPL</text>
<text x="140.8" y="122">BSPL</text>
<text x="150" y="120.8">24 BSPL_M</text>
<text x="150" y="123.3">23 OUTPL_M</text>
<text x="150" y="125.9">22 GND</text>
<text x="4.2" y="129.9">C</text>
<text x="118.4" y="130.9">13</text>
<text x="124.3" y="127.1">LINN</text>
<text x="124.3" y="129.7">MUTE</text>
<text x="138.5" y="129.7">OUTNL</text>
<text x="139" y="127.1">GND_2</text>
<text x="150" y="128.4">21 OUTNL_M</text>
<text x="150" y="130.9">20 BSNL_M</text>
<text x="187.2" y="130.9">1</text>
<text x="202.3" y="130.9">2</text>
<text x="291.3" y="129.9">C</text>
<text x="118.3" y="133.5">14</text>
<text x="118.4" y="136">15</text>
<text x="124.3" y="132.2">AM2</text>
<text x="124.3" y="134.7">AM1</text>
<text x="124.3" y="137.3">AM0</text>
<text x="138" y="134.7">PVCC_2</text>
<text x="138.2" y="137.3">PVCC_1</text>
<text x="140.4" y="132.2">BSNL</text>
<text x="150" y="133.5">19</text>
<text x="150" y="136">18</text>
<text x="118.3" y="138.6">16</text>
<text x="124.3" y="139.8">SYNC</text>
<text x="139.9" y="139.8">AVCC</text>
<text x="150" y="138.6">17</text>
<text x="136" y="150" transform="rotate(-90 136 150)">GND_5</text>
<text x="134.7" y="155.9" transform="rotate(-90 134.7 155.9)">33</text>
<text x="4.1" y="178.2">D</text>
<text x="201.8" y="178.2">Title</text>
<text x="291.2" y="178.2">D</text>
<text x="201.8" y="185.8">Size</text>
<text x="214.5" y="185.8">Number</text>
<text x="265.3" y="185.8">Revision</text>
<text x="203.1" y="189.6">A4</text>
<text x="201.8" y="193.4">Date:</text>
<text x="201.8" y="196">File:</text>
<text x="213.2" y="196">G:\My Drive\..\TPA_MONO.SchDoc</text>
<text x="213.2" y="193.4">6/10/2023</text>
<text x="252.6" y="193.4">Sheet</text>
<text x="252.6" y="196">Drawn By:</text>
<text x="259.5" y="193.4">of</text>
<text x="38.1" y="199.8">1</text>
<text x="110.9" y="199.8">2</text>
<text x="184" y="199.8">3</text>
<text x="256.9" y="199.8">4</text>
</g>
<g font-size="2.3" fill="#800000">
<text x="210.2" y="17.5">+20</text>
<text x="19" y="23.7">GVDD_M</text>
<text x="116.6" y="23.7">RINP_M</text>
<text x="70.4" y="25">IN_LEFT</text>
<text x="70.4" y="32.1">IN_RIGHT</text>
<text x="14.9" y="37.4">GAIN/SLV_M</text>
<text x="139.9" y="38.7">GND</text>
<text x="116.6" y="42.8">RINN_M</text>
<text x="90.1" y="52.4">GND</text>
<text x="209.5" y="51.2">GND</text>
<text x="30.1" y="59">GND</text>
<text x="11.6" y="66">+20</text>
<text x="16.4" y="71.8">20V</text>
<text x="16.4" y="74.8">GND</text>
<text x="89.2" y="77.7">+20</text>
<text x="11" y="83.2">GND</text>
<text x="126.7" y="81.5">GND</text>
<text x="154.6" y="96">+20</text>
<text x="88.5" y="98.8">GND</text>
<text x="112.6" y="100.5">GND</text>
<text x="242.4" y="98.4">OUT_M_2</text>
<text x="103.4" y="105.5">FAULT/SD_M</text>
<text x="103.4" y="103">FAULT/SD_M</text>
<text x="108.8" y="110.6">RINN_M</text>
<text x="109.1" y="108.1">RINP_M</text>
<text x="102.6" y="115.7">GVDD_M</text>
<text x="103.6" y="118.2">GAIN/SLV_M</text>
<text x="200.5" y="117.5">GND</text>
<text x="240.4" y="118.8">GND</text>
<text x="112.6" y="120.8">GND</text>
<text x="112.6" y="123.3">GND 10</text>
<text x="112.6" y="125.9">GND 11</text>
<text x="72" y="129.5">MUTE_Mono_Amp</text>
<text x="107.8" y="128.4">MUTE_M 12</text>
<text x="242.4" y="136.5">OUT_M_1</text>
<text x="156.3" y="143.2">20V</text>
<text x="106.6" y="149.7">GND</text>
<text x="132.8" y="164">GND</text>
</g>
<g font-size="2.3" fill="#000080">
<text x="88.9" y="22.9">R29</text>
<text x="104.9" y="21.4">C59</text>
<text x="157.6" y="18.7">H2</text>
<text x="85.6" y="27">470</text>
<text x="92.2" y="27">0805</text>
<text x="100.4" y="28">0805</text>
<text x="107.2" y="28">10uF</text>
<text x="157.6" y="28.8">ATS-TI1OP-521-C1-R1</text>
<text x="214.2" y="28.1">C52</text>
<text x="223.7" y="28.1">C53</text>
<text x="235.7" y="28.9">C54</text>
<text x="252.2" y="28.1">C55</text>
<text x="263.1" y="28.1">C56</text>
<text x="274.8" y="29.3">C57</text>
<text x="33.3" y="35.4">47K</text>
<text x="33.3" y="30.3">R26</text>
<text x="33.3" y="32.9">0805</text>
<text x="85.6" y="34.1">470</text>
<text x="88.9" y="30.1">R30</text>
<text x="92.2" y="34.1">0805</text>
<text x="214" y="32.9">1nF</text>
<text x="214.2" y="30.6">0805</text>
<text x="223.4" y="32.9">100nF</text>
<text x="223.7" y="30.6">0805</text>
<text x="235.7" y="31.4">860010373010</text>
<text x="252" y="32.9">1nF</text>
<text x="252.2" y="30.6">0805</text>
<text x="262.9" y="32.9">100nF</text>
<text x="263.1" y="30.6">0805</text>
<text x="274.8" y="31.9">860010373010</text>
<text x="44.5" y="41.7">1uF</text>
<text x="44.7" y="36.9">C58</text>
<text x="44.7" y="39.5">0805</text>
<text x="104.9" y="40.5">C85</text>
<text x="33.3" y="44">R28</text>
<text x="33.3" y="46.6">0805</text>
<text x="100.4" y="47.1">0805</text>
<text x="107.2" y="47.1">10uF</text>
<text x="33.3" y="49.1">75K</text>
<text x="121.4" y="78">C96</text>
<text x="104.4" y="83.6">0805</text>
<text x="106.4" y="79.5">R53</text>
<text x="110" y="83.6">3.3</text>
<text x="193.2" y="79.6">OUTPUT LC FILTER</text>
<text x="223.9" y="79.4">EMI C_RC SNUBBER</text>
<text x="92.2" y="86.6">C97</text>
<text x="93.2" y="89.7">0805</text>
<text x="117.1" y="85.1">0805</text>
<text x="123.2" y="85.1">100nF</text>
<text x="93" y="91.9">10nF</text>
<text x="103.2" y="92.4">R31</text>
<text x="103.2" y="95">0805</text>
<text x="122.6" y="95.9">TPA3116D2QDADRQ1</text>
<text x="103.2" y="97.5">100K</text>
<text x="122.6" y="97.9">IC5</text>
<text x="169.3" y="103">C600805</text>
<text x="178.9" y="103">220nF</text>
<text x="190.4" y="104.4">L6</text>
<text x="235.5" y="103.3">C61</text>
<text x="235.5" y="105.9">0805</text>
<text x="240.7" y="104.3">10nF</text>
<text x="169.3" y="113.2">C640805</text>
<text x="178.9" y="113.2">220nF</text>
<text x="190.4" y="109.4">10uH</text>
<text x="210.7" y="111.9">C63</text>
<text x="224.9" y="110.2">C62</text>
<text x="224.9" y="112.7">0805</text>
<text x="234" y="112.2">R32</text>
<text x="210.7" y="117">1uF</text>
<text x="210.7" y="114.4">0805</text>
<text x="224.9" y="115.3">1nF</text>
<text x="234" y="117.3">3.3</text>
<text x="234" y="114.8">0805</text>
<text x="169.5" y="125.6">C650805</text>
<text x="179.2" y="125.6">220nF</text>
<text x="234" y="122.4">R33</text>
<text x="234" y="124.9">0805</text>
<text x="190.1" y="129.8">L7</text>
<text x="210.7" y="131.2">1uF</text>
<text x="210.7" y="126.1">C66</text>
<text x="210.7" y="128.7">0805</text>
<text x="224.9" y="131.8">1nF</text>
<text x="224.9" y="126.7">C67</text>
<text x="224.9" y="129.2">0805</text>
<text x="234" y="127.5">3.3</text>
<text x="97.6" y="136.9">0805</text>
<text x="101.4" y="132.5">R34</text>
<text x="103.3" y="137">100K</text>
<text x="169.5" y="135.8">C690805</text>
<text x="179.2" y="135.8">220nF</text>
<text x="190.1" y="134.8">10uH</text>
<text x="235.5" y="133.8">C68</text>
<text x="235.5" y="136.4">0805</text>
<text x="240.2" y="135">10nF</text>
</g>
</svg>
